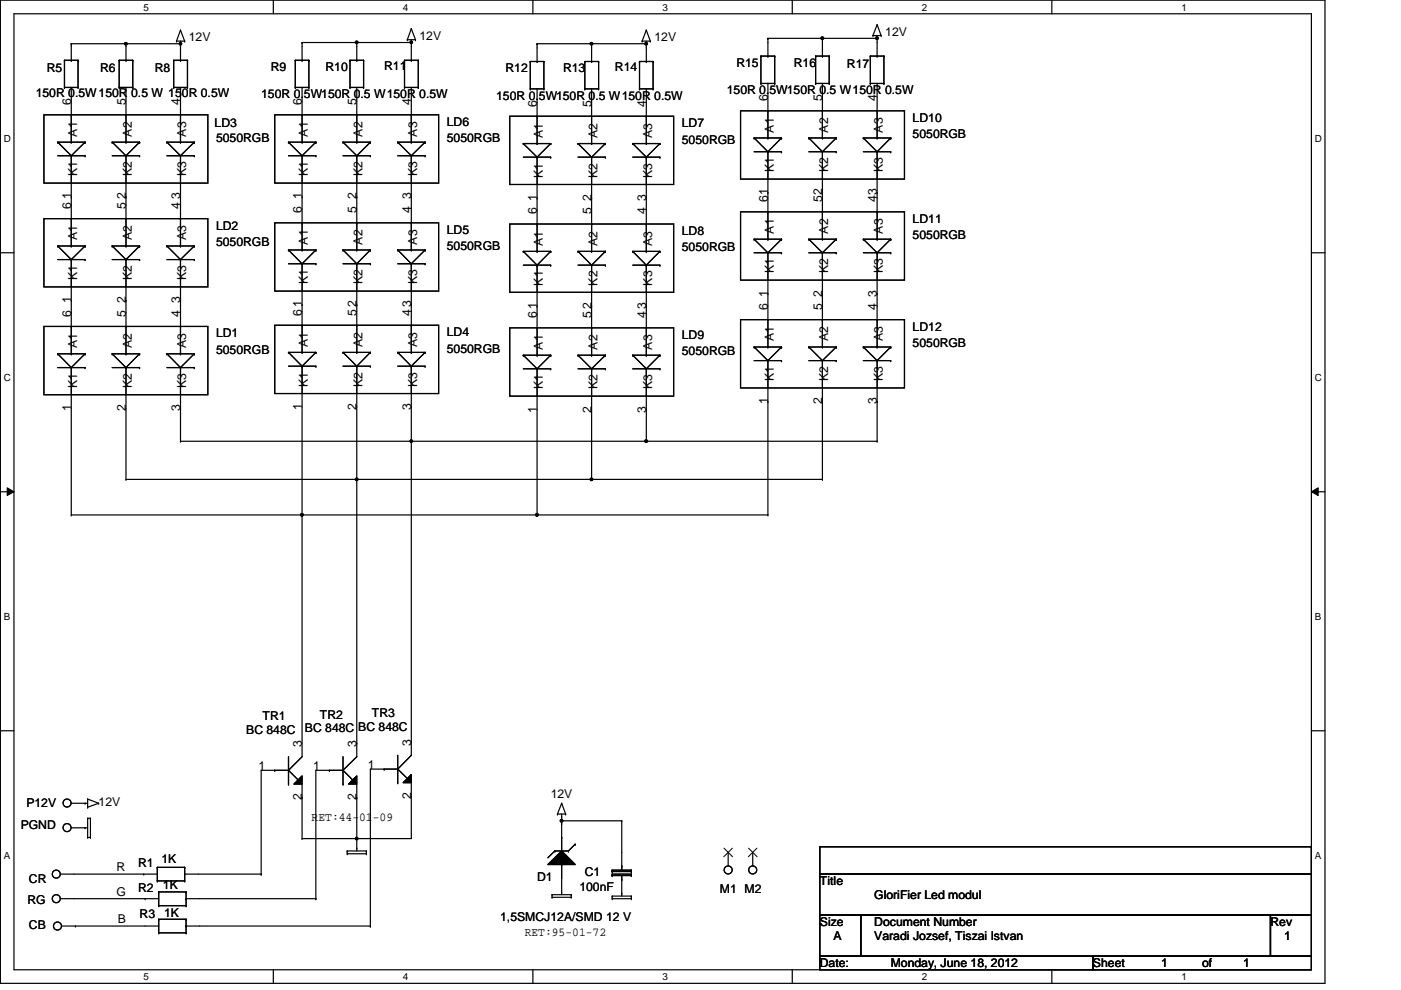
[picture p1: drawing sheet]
<svg xmlns="http://www.w3.org/2000/svg" width="297mm" height="210mm" viewBox="0 0 297 210" stroke-linecap="round" stroke-linejoin="round" font-family="sans-serif">
<path d="M.1 0h280.8v208.5h-280.8zM3 2.9h275v202.7h-275z" fill="none" stroke="#000" stroke-width=".25"/>
<g fill="#fff">
<path d="M30.4 .3h1.2v2.4h-1.2z"/>
<path d="M30.4 205.9h1.2v2.3h-1.2z"/>
</g>
<path d="M58 0v2.9M58 205.6v2.9" fill="none" stroke="#000" stroke-width=".25"/>
<g fill="#fff">
<path d="M85.4 .3h1.2v2.4h-1.2z"/>
<path d="M85.4 205.9h1.2v2.3h-1.2z"/>
</g>
<path d="M113 0v2.9M113 205.6v2.9" fill="none" stroke="#000" stroke-width=".25"/>
<g fill="#fff">
<path d="M140.5 .3h1.1v2.4h-1.1z"/>
<path d="M140.5 205.9h1.1v2.3h-1.1z"/>
</g>
<path d="M168 0v2.9M168 205.6v2.9" fill="none" stroke="#000" stroke-width=".25"/>
<g fill="#fff">
<path d="M195.4 .3h1.2v2.4h-1.2z"/>
<path d="M195.4 205.9h1.2v2.3h-1.2z"/>
</g>
<path d="M223 0v2.9M223 205.6v2.9" fill="none" stroke="#000" stroke-width=".25"/>
<g fill="#fff">
<path d="M250.5 .3h1.1v2.4h-1.1z"/>
<path d="M250.5 205.9h1.1v2.3h-1.1z"/>
<path d="M.8 28.2h1.5v2.4h-1.5z"/>
<path d="M278.8 28.2h1.4v2.4h-1.4z"/>
<path d="M.8 78.9h1.5v2.3h-1.5z"/>
<path d="M278.8 78.9h1.4v2.3h-1.4z"/>
</g>
<path d="M.1 53.6h2.9M278 53.6h2.9" fill="none" stroke="#000" stroke-width=".25"/>
<g fill="#fff">
<path d="M.8 129.6h1.4v2.3h-1.4z"/>
<path d="M278.8 129.6h1.3v2.3h-1.3z"/>
</g>
<path d="M.1 104.3h2.9M278 104.3h2.9" fill="none" stroke="#000" stroke-width=".25"/>
<path d="M1.5 103.4l1.5 .9-1.5 .8zM278 104.3l1.5-.9v1.7z" fill="#000"/>
<path d="M1.5 103.4l1.5 .9-1.5 .8zM278 104.3l1.5-.9v1.7z" fill="none" stroke="#000" stroke-width=".21"/>
<g fill="#fff">
<path d="M.8 180.3h1.4v2.3h-1.4z"/>
<path d="M278.8 180.3h1.3v2.3h-1.3z"/>
</g>
<g fill="none" stroke="#000" stroke-width=".25">
<path d="M13.7 12.8h.1M13.7 18.5h.1M13.7 12.8h2.8M13.7 18.5h2.8M13.7 12.8v5.7M15.1 9.3h.1M15.1 12.8h.1M15.1 9.3v3.5M15.1 18.5v11.6M15.1 9.3h23.2M16.5 18.5h.1M16.5 12.8h.1"/>
<path d="M16.5 12.8v5.7M25.3 12.8h.1M25.3 18.5h.1M25.3 12.8h2.8M25.3 18.5h2.8M25.3 12.8v5.7M26.7 9.3h.1M26.7 12.8h.1M26.7 9.3v3.5M26.7 18.5v11.6M28.1 18.5h.1M28.1 12.8h.1"/>
<path d="M28.1 12.8v5.7M36.8 18.5h.1M36.8 12.8h.1M36.8 12.8h2.9M36.8 18.5h2.9M36.8 12.8v5.7M37.4 8.7h.1M37.4 8.7h1.8M38.3 9.3h.1M38.3 6.4h.1M38.3 12.8h.1M38.3 8.7v4.1"/>
<path d="M38.3 18.5v11.6M38.3 6.4l.9 2.3M38.3 6.4l-.9 2.3M39.2 8.7h.1M39.7 12.8h.1M39.7 18.5h.1M39.7 12.8v5.7M62.6 12.8h.1M62.6 18.5h.1M62.6 12.8h2.9M62.6 12.8v5.7M62.6 18.5h2.9"/>
<path d="M64 9h.1M64 12.8h.1M64 9v3.8M64 18.5v11.6M64 9h23.2M65.5 18.5h.1M65.5 12.8h.1M65.5 12.8v5.7M74.2 12.8h.1M74.2 18.5h.1M74.2 12.8h2.9M74.2 18.5h2.9"/>
<path d="M74.2 12.8v5.7M75.6 9h.1M75.6 12.8h.1M75.6 9v3.8M75.6 18.5v11.6M77.1 18.5h.1M77.1 12.8h.1M77.1 12.8v5.7M85.8 18.5h.1M85.8 12.8h.1M85.8 12.8h2.9M85.8 18.5h2.9"/>
<path d="M85.8 12.8v5.7M86.4 8.4h.1M86.4 8.4h1.7M87.2 9h.1M87.2 6.1h.1M87.2 12.8h.1M87.2 8.4v4.4M87.2 18.5v11.6M87.2 6.1l.9 2.3M87.2 6.1l-.8 2.3M88.1 8.4h.1M88.7 12.8h.1"/>
<path d="M88.7 18.5h.1M88.7 12.8v5.7M112.4 13h.1M112.4 18.8h.1M112.4 13h2.9M112.4 18.8h2.9M112.4 13v5.8M113.9 9.3h.1M113.9 13h.1M113.9 9.3v3.7M113.9 18.8v11.6M113.9 9.3h23.1"/>
<path d="M115.3 18.8h.1M115.3 13h.1M115.3 13v5.8M124 13h.1M124 18.8h.1M124 13h2.9M124 13v5.8M124 18.8h2.9M125.4 9.3h.1M125.4 13h.1M125.4 9.3v3.7M125.4 18.8v11.6"/>
<path d="M126.9 18.8h.1M126.9 13h.1M126.9 13v5.8M135.6 18.8h.1M135.6 13h.1M135.6 13h2.9M135.6 18.8h2.9M135.6 13v5.8M136.1 8.7h.1M136.1 8.7h1.8M137 9.3h.1M137 6.4h.1"/>
<path d="M137 13h.1M137 8.7v4.3M137 18.8v11.6M137 6.4l.9 2.3M137 6.4l-.9 2.3M137.9 8.7h.1M138.5 13h.1M138.5 18.8h.1M138.5 13v5.8M161.3 11.9h.1M161.3 17.7h.1M161.3 11.9h2.9"/>
<path d="M161.3 11.9v5.8M161.3 17.7h2.9M162.8 8.1h.1M162.8 11.9h.1M162.8 8.1v3.8M162.8 17.7v11.6M162.8 8.1h23.2M164.2 17.7h.1M164.2 11.9h.1M164.2 11.9v5.8M172.9 11.9h.1M172.9 17.7h.1"/>
<path d="M172.9 11.9h2.9M172.9 17.7h2.9M172.9 11.9v5.8M174.4 8.1h.1M174.4 11.9h.1M174.4 8.1v3.8M174.4 17.7v11.6M175.8 17.7h.1M175.8 11.9h.1M175.8 11.9v5.8M184.5 17.7h.1M184.5 11.9h.1"/>
<path d="M184.5 11.9h2.9M184.5 17.7h2.9M184.5 11.9v5.8M185.1 7.5h.1M185.1 7.5h1.7M186 8.1h.1M186 5.2h.1M186 11.9h.1M186 7.5v4.4M186 17.7v11.6M186 5.2l.8 2.3M186 5.2l-.9 2.3"/>
<path d="M186.8 7.5h.1M187.4 11.9h.1M187.4 17.7h.1M187.4 11.9v5.8M9.3 24.3h34.8v14.5h-34.8zM12.2 30.1h.1M12.2 30.1l2.9 2.9M12.2 30.1h5.8M12.2 33h5.8M15.1 33h.1M15.1 30.1h.1M15.1 24.3h.1"/>
<path d="M15.1 33v19.2M18 30.1h.1M18 33h.1M18 30.1l-2.9 2.9M23.8 30.1h.1M23.8 30.1h5.8M23.8 33h5.8M23.8 30.1l2.9 2.9M26.7 24.3h.1M26.7 33h.1M26.7 30.1h.1M26.7 33v19.2"/>
<path d="M29.6 30.1h.1M29.6 33h.1M29.6 30.1l-2.9 2.9M35.4 30.1h.1M35.4 30.1h5.8M35.4 33h5.8M35.4 30.1l2.9 2.9M38.3 24.3h.1M38.3 33h.1M38.3 30.1h.1M38.3 33v19.2M41.2 33h.1"/>
<path d="M41.2 30.1h.1M41.2 30.1l-2.9 2.9M58.2 24.3h34.8v14.5h-34.8zM61.2 30.1h.1M61.2 30.1h5.8M61.2 33h5.8M61.2 30.1l2.8 2.9M64 33h.1M64 30.1h.1M64 24.3h.1M64 33v20M67 30.1h.1"/>
<path d="M67 33h.1M67 30.1l-3 2.9M72.7 30.1h.1M72.7 30.1h5.8M72.7 33h5.8M72.7 30.1l2.9 2.9M75.6 24.3h.1M75.6 33h.1M75.6 30.1h.1M75.6 33v20M78.5 30.1h.1M78.5 33h.1"/>
<path d="M78.5 30.1l-2.9 2.9M84.3 30.1h.1M84.3 30.1h5.8M84.3 33h5.8M84.3 30.1l2.9 2.9M87.2 24.3h.1M87.2 33h.1M87.2 30.1h.1M87.2 33v20M90.1 33h.1M90.1 30.1h.1M90.1 30.1l-2.9 2.9"/>
<path d="M108.1 24.6h34.7v14.5h-34.7zM111 30.4h.1M111 30.4l2.9 2.9M111 30.4h5.8M111 33.3h5.8M113.9 33.3h.1M113.9 30.4h.1M113.9 24.6h.1M113.9 33.3v20M116.8 30.4h.1M116.8 33.3h.1M116.8 30.4l-2.9 2.9"/>
<path d="M122.6 30.4h.1M122.6 30.4h5.8M122.6 33.3h5.8M122.6 30.4l2.8 2.9M125.4 24.6h.1M125.4 33.3h.1M125.4 30.4h.1M125.4 33.3v20M128.4 30.4h.1M128.4 33.3h.1M128.4 30.4l-3 2.9M134.2 30.4h.1"/>
<path d="M134.2 30.4h5.7M134.2 33.3h5.7M134.2 30.4l2.8 2.9M137 24.6h.1M137 33.3h.1M137 30.4h.1M137 33.3v20M139.9 33.3h.1M139.9 30.4h.1M139.9 30.4l-2.9 2.9M157 23.5h34.8v14.5h-34.8zM159.9 29.3h.1"/>
<path d="M159.9 29.3l2.9 2.9M159.9 29.3h5.8M159.9 32.2h5.8M162.8 32.2h.1M162.8 29.3h.1M162.8 23.5h.1M162.8 32.2v18.5M165.7 29.3h.1M165.7 32.2h.1M165.7 29.3l-2.9 2.9M171.5 29.3h.1M171.5 29.3h5.8"/>
<path d="M171.5 32.2h5.8M171.5 29.3l2.9 2.9M174.4 23.5h.1M174.4 32.2h.1M174.4 29.3h.1M174.4 32.2v18.5M177.3 29.3h.1M177.3 32.2h.1M177.3 29.3l-2.9 2.9M183 29.3h.1M183 29.3h5.8M183 32.2h5.8"/>
<path d="M183 29.3l3 2.9M186 23.5h.1M186 32.2h.1M186 29.3h.1M186 32.2v18.5M188.8 32.2h.1M188.8 29.3h.1M188.8 29.3l-2.8 2.9M9.3 46.4h34.8v14.4h-34.8zM12.2 52.2h.1M12.2 52.2l2.9 2.8M12.2 52.2h5.8"/>
<path d="M12.2 55h5.8M15.1 41.7h.1M15.1 55h.1M15.1 52.2h.1M15.1 46.4h.1M15.1 55v20M18 52.2h.1M18 55h.1M18 52.2l-2.9 2.8M23.8 52.2h.1M23.8 52.2h5.8M23.8 55h5.8"/>
<path d="M23.8 52.2l2.9 2.8M26.7 41.7h.1M26.7 46.4h.1M26.7 55h.1M26.7 52.2h.1M26.7 55v20M29.6 52.2h.1M29.6 55h.1M29.6 52.2l-2.9 2.8M35.4 52.2h.1M35.4 52.2h5.8M35.4 55h5.8"/>
<path d="M35.4 52.2l2.9 2.8M38.3 41.7h.1M38.3 46.4h.1M38.3 55h.1M38.3 52.2h.1M38.3 55v20M41.2 55h.1M41.2 52.2h.1M41.2 52.2l-2.9 2.8M58.2 47.2h34.8v14.5h-34.8zM61.2 53h.1M61.2 53l2.8 2.9"/>
<path d="M61.2 53h5.8M61.2 55.9h5.8M64 41.7h.1M64 55.9h.1M64 53h.1M64 47.2h.1M64 55.9v18.8M67 53h.1M67 55.9h.1M67 53l-3 2.9M72.7 53h.1M72.7 53h5.8"/>
<path d="M72.7 55.9h5.8M72.7 53l2.9 2.9M75.6 41.7h.1M75.6 47.2h.1M75.6 55.9h.1M75.6 53h.1M75.6 55.9v18.8M78.5 53h.1M78.5 55.9h.1M78.5 53l-2.9 2.9M84.3 53h.1M84.3 53h5.8"/>
<path d="M84.3 55.9h5.8M84.3 53l2.9 2.9M87.2 41.7h.1M87.2 47.2h.1M87.2 55.9h.1M87.2 53h.1M87.2 55.9v18.8M90.1 55.9h.1M90.1 53h.1M90.1 53l-2.9 2.9M108.1 47.5h34.7v14.5h-34.7zM111 53.3h.1"/>
<path d="M111 53.3l2.9 2.9M111 53.3h5.8M111 56.2h5.8M113.9 42h.1M113.9 56.2h.1M113.9 53.3h.1M113.9 47.5h.1M113.9 56.2v19.1M116.8 53.3h.1M116.8 56.2h.1M116.8 53.3l-2.9 2.9M122.6 53.3h.1"/>
<path d="M122.6 53.3h5.8M122.6 56.2h5.8M122.6 53.3l2.8 2.9M125.4 42h.1M125.4 47.5h.1M125.4 56.2h.1M125.4 53.3h.1M125.4 56.2v19.1M128.4 53.3h.1M128.4 56.2h.1M128.4 53.3l-3 2.9M134.2 53.3h.1"/>
<path d="M134.2 53.3h5.7M134.2 56.2h5.7M134.2 53.3l2.8 2.9M137 42h.1M137 47.5h.1M137 56.2h.1M137 53.3h.1M137 56.2v19.1M139.9 56.2h.1M139.9 53.3h.1M139.9 53.3l-2.9 2.9M157 44.9h34.8v14.5h-34.8z"/>
<path d="M159.9 50.7h.1M159.9 50.7l2.9 2.9M159.9 50.7h5.8M159.9 53.6h5.8M162.8 40.9h.1M162.8 53.6h.1M162.8 50.7h.1M162.8 44.9h.1M162.8 53.6v20M165.7 50.7h.1M165.7 53.6h.1M165.7 50.7l-2.9 2.9"/>
<path d="M171.5 50.7h.1M171.5 50.7h5.8M171.5 53.6h5.8M171.5 50.7l2.9 2.9M174.4 40.9h.1M174.4 44.9h.1M174.4 53.6h.1M174.4 50.7h.1M174.4 53.6v20M177.3 50.7h.1M177.3 53.6h.1M177.3 50.7l-2.9 2.9"/>
<path d="M183 50.7h.1M183 50.7h5.8M183 53.6h5.8M183 50.7l3 2.9M186 40.9h.1M186 44.9h.1M186 53.6h.1M186 50.7h.1M186 53.6v20M188.8 53.6h.1M188.8 50.7h.1M188.8 50.7l-2.8 2.9"/>
<path d="M9.3 69.2h34.8v14.5h-34.8zM12.2 75h.1M12.2 75l2.9 2.9M12.2 75h5.8M12.2 77.9h5.8M15.1 63.7h.1M15.1 77.9h.1M15.1 75h.1M15.1 69.2h.1M15.1 77.9v31.3M18 75h.1M18 77.9h.1"/>
<path d="M18 75l-2.9 2.9M23.8 75h.1M23.8 75h5.8M23.8 77.9h5.8M23.8 75l2.9 2.9M26.7 63.7h.1M26.7 69.2h.1M26.7 77.9h.1M26.7 75h.1M26.7 77.9v23.7M29.6 75h.1M29.6 77.9h.1"/>
<path d="M29.6 75l-2.9 2.9M35.4 75h.1M35.4 75h5.8M35.4 77.9h5.8M35.4 75l2.9 2.9M38.3 63.7h.1M38.3 69.2h.1M38.3 77.9h.1M38.3 75h.1M38.3 77.9v15.7M41.2 77.9h.1M41.2 75h.1"/>
<path d="M41.2 75l-2.9 2.9M58.2 69h34.8v14.4h-34.8zM61.2 74.7h.1M61.2 74.7l2.8 2.9M61.2 74.7h5.8M61.2 77.6h5.8M64 64.6h.1M64 77.6h.1M64 74.7h.1M64 69h.1M64 77.6v82.8l-2.8 2.9M67 74.7h.1"/>
<path d="M67 77.6h.1M67 74.7l-3 2.9M72.7 74.7h.1M72.7 74.7h5.8M72.7 77.6h5.8M72.7 74.7l2.9 2.9M75.6 64.6h.1M75.6 69h.1M75.6 77.6h.1M75.6 74.7h.1M75.6 77.6v82.8l-2.9 2.9M78.5 74.7h.1"/>
<path d="M78.5 77.6h.1M78.5 74.7l-2.9 2.9M84.3 74.7h.1M84.3 74.7h5.8M84.3 77.6h5.8M84.3 74.7l2.9 2.9M87.2 64.6h.1M87.2 69h.1M87.2 77.6h.1M87.2 74.7h.1M87.2 77.6v82.5l-2.9 3M90.1 77.6h.1"/>
<path d="M90.1 74.7h.1M90.1 74.7l-2.9 2.9M108.1 69.5h34.7v14.5h-34.7zM111 75.3h.1M111 75.3l2.9 2.9M111 75.3h5.8M111 78.2h5.8M113.9 64.9h.1M113.9 78.2h.1M113.9 75.3h.1M113.9 69.5h.1M113.9 78.2v31"/>
<path d="M116.8 75.3h.1M116.8 78.2h.1M116.8 75.3l-2.9 2.9M122.6 75.3h.1M122.6 75.3h5.8M122.6 78.2h5.8M122.6 75.3l2.8 2.9M125.4 64.9h.1M125.4 69.5h.1M125.4 78.2h.1M125.4 75.3h.1M125.4 78.2v23.4"/>
<path d="M128.4 75.3h.1M128.4 78.2h.1M128.4 75.3l-3 2.9M134.2 75.3h.1M134.2 75.3h5.7M134.2 78.2h5.7M134.2 75.3l2.8 2.9M137 64.9h.1M137 69.5h.1M137 78.2h.1M137 75.3h.1M137 78.2v15.4"/>
<path d="M139.9 78.2h.1M139.9 75.3h.1M139.9 75.3l-2.9 2.9M157 67.8h34.8v14.5h-34.8zM159.9 73.6h.1M159.9 73.6l2.9 2.9M159.9 73.6h5.8M159.9 76.5h5.8M162.8 62.3h.1M162.8 76.5h.1M162.8 73.6h.1M162.8 67.8h.1"/>
<path d="M162.8 76.5v32.7M165.7 73.6h.1M165.7 76.5h.1M165.7 73.6l-2.9 2.9M171.5 73.6h.1M171.5 73.6h5.8M171.5 76.5h5.8M171.5 73.6l2.9 2.9M174.4 62.3h.1M174.4 67.8h.1M174.4 76.5h.1M174.4 73.6h.1"/>
<path d="M174.4 76.5v25.1M177.3 73.6h.1M177.3 76.5h.1M177.3 73.6l-2.9 2.9M183 73.6h.1M183 73.6h5.8M183 76.5h5.8M183 73.6l3 2.9M186 62.3h.1M186 67.8h.1M186 76.5h.1M186 73.6h.1"/>
<path d="M186 76.5v17.1M188.8 76.5h.1M188.8 73.6h.1M188.8 73.6l-2.8 2.9M38.3 93.6h.1M38.3 93.6h147.7M87.2 93.6h.1M137 93.6h.1M162.8 85.2h.1M174.4 85.2h.1M186 85.2h.1M186 93.6h.1"/>
<path d="M15.1 109.2h.1M15.1 109.2h147.7M26.7 101.6h.1M26.7 101.6h147.7M64 109.2h.1M75.6 101.6h.1M113.9 109.2h.1M125.4 101.6h.1M162.8 109.2h.1M174.4 101.6h.1M.1 154.9h2.9M75.6 157.6h.1"/>
<path d="M87.2 157.3h.1M278 154.9h2.9M15.1 175.5h3.5M15.1 170.3h3.5M18 175.5h.1M18 170.3h.1M18.6 177.5h.1M18.6 173.5h.1M18.6 171.2h.1M18.6 169.4h.1M18.6 177.5h.6M18.6 169.4v1.8"/>
<path d="M18.6 173.5v4M18.6 173.5h.6M18.6 169.4l2.3 .9M19.2 173.5h.1M19.2 177.5h.1M19.2 173.5v4M20.9 170.3h.1M20.9 170.3l-2.3 .9M58.2 163.3h.1M61.2 163.3h.1M61.2 166.2h.1M61.2 163.3h-5.8v22"/>
<path d="M61.2 163.3l2 2.1M61.2 160.4v5.8M63.2 165.4l.8-.9v1.7h-1.7zM63.2 165.4h.1M64 169.1h.1M64 177.8h.1M64 166.2v11.6M69.8 163.3h.1M72.7 163.3h.1M72.7 166.2h.1M72.7 163.3h-5.7v27.2M72.7 163.3l2.1 2.1"/>
<path d="M72.7 160.4v5.8M74.8 165.4l.8-.9v1.7h-1.7zM74.8 165.4h.1M75.6 177.8h.1M75.6 169.1h.1M75.6 179.8h.1M75.6 166.2v14.2M81.4 163.1h.1M84.3 163.1h.1M84.3 165.9h.1M84.3 163.1h-5.8v33.2M84.3 163.1l2.1 2"/>
<path d="M84.3 160.1v5.8M86.4 165.1h.1M87.2 164.2v1.7h-1.7zM87.2 168.8h.1M87.2 165.9v11.9h-23.2M118.2 172.6h.1M118.2 172.6h1.7M119.1 174h.1M119.1 174.6h.1M119.1 173.2h.1M119.1 170.3h.1M119.1 177.5h.1"/>
<path d="M119.1 172.6v7.8M119.1 174h12.7M119.1 170.3l-.9 2.3M119.1 170.3l.8 2.3M119.9 172.6h.1M122 179h.1M122 179l-1.5 1.4M131.8 174h.1M131.8 174v10.5M173.8 179.5h104.2v5.8h-104.2zM12.8 185.3h20.6M12.8 190.5h20.9"/>
<path d="M13.1 196.3h20.6M16 196.3h.1M30.5 185.3h.1M30.8 190.5h.1M33.4 186.8h.1M33.4 183.9h.1M33.4 186.8h5.8M33.4 183.9v2.9M33.4 183.9h5.8M33.7 192h.1M33.7 189.1h.1M33.7 197.8h.1"/>
<path d="M33.7 194.9h.1M33.7 192h5.8M33.7 189.1v2.9M33.7 194.9v2.9M33.7 189.1h5.8M33.7 197.8h5.8M33.7 194.9h5.8M39.2 186.8h.1M39.2 183.9h.1M39.2 185.3h.1M39.2 185.3h16.2M39.2 183.9v2.9"/>
<path d="M39.5 192h.1M39.5 189.1h.1M39.5 190.5h.1M39.5 197.8h.1M39.5 194.9h.1M39.5 196.3h.1M39.5 190.5h27.5M39.5 196.3h39M39.5 189.1v2.9M39.5 194.9v2.9M55.4 185.3h.1M67 190.5h.1"/>
<path d="M73.6 180.4h.1M73.6 181h.1M73.6 180.4v.6M73.6 180.4h4.1M73.6 181h4.1M77.7 180.4h.1M77.7 181h.1M77.7 180.4v.6M78.5 196.3h.1M116.2 183.3l2.9-2.9 2.9 2.9zM117 189.7h.1M117 190.2h.1"/>
<path d="M117 189.7v.5M117 189.7h4.1M117 190.2h4.1M117.6 180.4h.1M117.6 180.4h2.9M117.6 180.4l-1.4 1.5M119.1 189.1h.1M119.1 183.3h.1M119.1 183.3v6.4M120.5 180.4h.1M121.1 189.7h.1M121.1 190.2h.1"/>
<path d="M121.1 189.7v.5M129.8 190h.1M129.8 190.5h.1M129.8 184.5h.1M129.8 184.8h.1M129.8 185.6h.1M129.8 185.3h.1M129.8 185.3h4.1M129.8 190.5h4.1M129.8 184.5v.3M129.8 185.3v.3M129.8 190v.5"/>
<path d="M129.8 190h4.1M129.8 184.5h4.1M129.8 184.8h4.1M129.8 185.6h4.1M131.8 189.4h.1M131.8 183.6h.1M131.8 186.5h.1M131.8 185.6v4.4M133.9 190h.1M133.9 190.5h.1M133.9 184.5h.1M133.9 184.8h.1"/>
<path d="M133.9 185.6h.1M133.9 185.3h.1M133.9 184.5v.3M133.9 185.3v.3M133.9 190v.5M154.4 180.7v2.9M159.6 180.7v2.9M173.8 185.3h104.2v8.7h-104.2zM173.8 194h8.7v8.7h-8.7zM182.5 194h86.9v8.7h-86.9zM269.4 194h8.6v8.7h-8.6zM173.8 202.7h57.9v2.9h-57.9z"/>
<path d="M231.7 202.7h46.3v2.9h-46.3z"/>
<circle cx="26.7" cy="9.3" r=".27"/>
<circle cx="38.3" cy="9.3" r=".26"/>
<circle cx="75.6" cy="9" r=".27"/>
<circle cx="87.2" cy="9" r=".26"/>
<circle cx="125.4" cy="9.3" r=".27"/>
<circle cx="137" cy="9.3" r=".27"/>
<circle cx="174.3" cy="8.1" r=".29"/>
<circle cx="185.9" cy="8.1" r=".29"/>
<circle cx="87.2" cy="93.5" r=".27"/>
<circle cx="137" cy="93.5" r=".29"/>
<circle cx="64" cy="109.2" r=".29"/>
<circle cx="75.6" cy="101.6" r=".27"/>
<circle cx="113.8" cy="109.2" r=".29"/>
<circle cx="125.4" cy="101.6" r=".27"/>
<circle cx="14.2" cy="170.3" r=".85"/>
<circle cx="14.2" cy="175.5" r=".85"/>
<circle cx="75.6" cy="177.8" r=".27"/>
<circle cx="119.1" cy="174" r=".27"/>
<circle cx="11.9" cy="190.5" r=".85"/>
<circle cx="11.9" cy="185.3" r=".85"/>
<circle cx="12.2" cy="196.3" r=".85"/>
<circle cx="154.4" cy="184.4" r=".85"/>
<circle cx="159.6" cy="184.4" r=".85"/>
</g>
<g fill="#000">
<path d="M116.2 183.3l2.9-2.9 2.9 2.9z"/>
<path d="M63.2 165.4l.8-.9v1.7h-1.7z" fill-rule="evenodd"/>
<path d="M63.2 165.4l.8-.9v1.7h-1.7z" fill-rule="evenodd"/>
<path d="M74.8 165.4l.8-.9v1.7h-1.7z" fill-rule="evenodd"/>
<path d="M74.8 165.4l.8-.9v1.7h-1.7z" fill-rule="evenodd"/>
<path d="M87.2 164.2v1.7h-1.7z" fill-rule="evenodd"/>
<path d="M87.2 164.2v1.7h-1.7z" fill-rule="evenodd"/>
<circle cx="26.7" cy="9.3" r=".27"/>
<circle cx="38.3" cy="9.3" r=".26"/>
<circle cx="75.6" cy="9" r=".27"/>
<circle cx="87.2" cy="9" r=".26"/>
<circle cx="125.4" cy="9.3" r=".27"/>
<circle cx="137" cy="9.3" r=".27"/>
<circle cx="174.3" cy="8.1" r=".29"/>
<circle cx="185.9" cy="8.1" r=".29"/>
<circle cx="87.2" cy="93.5" r=".27"/>
<circle cx="137" cy="93.5" r=".29"/>
<circle cx="64" cy="109.2" r=".29"/>
<circle cx="75.6" cy="101.6" r=".27"/>
<circle cx="113.8" cy="109.2" r=".29"/>
<circle cx="125.4" cy="101.6" r=".27"/>
<circle cx="75.6" cy="177.8" r=".27"/>
<circle cx="119.1" cy="174" r=".27"/>
</g>
<path d="M153.5 179.8l1.8 1.9M155.3 179.8l-1.8 1.9M158.7 179.8l1.8 1.9M160.5 179.8l-1.8 1.9" fill="none" stroke="#000" stroke-width=".21"/>
<g font-size="2.6">
<text x="40" y="8.7">12V</text>
<text x="88.9" y="8.4">12V</text>
<text x="138.8" y="8.7">12V</text>
<text x="187.7" y="7.6">12V</text>
<text x="9.9" y="15.4">R5</text>
<text x="21.2" y="15.4">R6</text>
<text x="32.8" y="15.4">R8</text>
<text x="57.4" y="15.1">R9</text>
<text x="69" y="15.1">R10</text>
<text x="81.4" y="14.8">R11</text>
<text x="107.2" y="15.4">R12</text>
<text x="119.4" y="15.4">R13</text>
<text x="130.4" y="15.1">R14</text>
<text x="156.1" y="14.2">R15</text>
<text x="168.3" y="14.2">R16</text>
<text x="179.6" y="14.5">R17</text>
<text x="7.6" y="20.6">150R 0.5W150R 0.5 W 150R 0.5W</text>
<text x="15.1" y="22.3" transform="rotate(-90 15.1 22.3)">6</text>
<text x="26.7" y="22.3" transform="rotate(-90 26.7 22.3)">5</text>
<text x="38.2" y="22.3" transform="rotate(-90 38.2 22.3)">4</text>
<text x="55.4" y="20.9">150R 0.5W150R 0.5 W150R 0.5W</text>
<text x="64" y="22.3" transform="rotate(-90 64 22.3)">6</text>
<text x="75.6" y="22.3" transform="rotate(-90 75.6 22.3)">5</text>
<text x="87.2" y="22.3" transform="rotate(-90 87.2 22.3)">4</text>
<text x="105.2" y="21.2">150R 0.5W150R 0.5 W150R 0.5W</text>
<text x="113.8" y="22.6" transform="rotate(-90 113.8 22.6)">6</text>
<text x="125.4" y="22.6" transform="rotate(-90 125.4 22.6)">5</text>
<text x="137" y="22.6" transform="rotate(-90 137 22.6)">4</text>
<text x="154.1" y="20">150R 0.5W150R 0.5 W150R 0.5W</text>
<text x="162.8" y="21.5" transform="rotate(-90 162.8 21.5)">6</text>
<text x="174.3" y="21.5" transform="rotate(-90 174.3 21.5)">5</text>
<text x="185.9" y="21.5" transform="rotate(-90 185.9 21.5)">4</text>
<text x="16.3" y="29" transform="rotate(-90 16.3 29)">A1</text>
<text x="27.9" y="29" transform="rotate(-90 27.9 29)">A2</text>
<text x="39.5" y="29" transform="rotate(-90 39.5 29)">A3</text>
<text x="45.5" y="27">LD3</text>
<text x="65.3" y="29" transform="rotate(-90 65.3 29)">A1</text>
<text x="76.9" y="29" transform="rotate(-90 76.9 29)">A2</text>
<text x="88.4" y="29" transform="rotate(-90 88.4 29)">A3</text>
<text x="94.7" y="26.7">LD6</text>
<text x="115.1" y="29.3" transform="rotate(-90 115.1 29.3)">A1</text>
<text x="126.7" y="29.3" transform="rotate(-90 126.7 29.3)">A2</text>
<text x="138.3" y="29.3" transform="rotate(-90 138.3 29.3)">A3</text>
<text x="144.6" y="27">LD7</text>
<text x="164" y="28.1" transform="rotate(-90 164 28.1)">A1</text>
<text x="175.6" y="28.1" transform="rotate(-90 175.6 28.1)">A2</text>
<text x="187.2" y="28.1" transform="rotate(-90 187.2 28.1)">A3</text>
<text x="193.5" y="25.8">LD10</text>
<text x="193.5" y="29.3">5050RGB</text>
<text x="45.8" y="30.1">5050RGB</text>
<text x="94.7" y="30.1">5050RGB</text>
<text x="144.6" y="30.4">5050RGB</text>
<text x="16.3" y="37.4" transform="rotate(-90 16.3 37.4)">K1</text>
<text x="27.9" y="37.4" transform="rotate(-90 27.9 37.4)">K2</text>
<text x="39.5" y="37.4" transform="rotate(-90 39.5 37.4)">K3</text>
<text x="65.3" y="37.4" transform="rotate(-90 65.3 37.4)">K1</text>
<text x="76.9" y="37.4" transform="rotate(-90 76.9 37.4)">K2</text>
<text x="88.4" y="37.4" transform="rotate(-90 88.4 37.4)">K3</text>
<text x="115.1" y="37.7" transform="rotate(-90 115.1 37.7)">K1</text>
<text x="126.7" y="37.7" transform="rotate(-90 126.7 37.7)">K2</text>
<text x="138.3" y="37.7" transform="rotate(-90 138.3 37.7)">K3</text>
<text x="164" y="36.5" transform="rotate(-90 164 36.5)">K1</text>
<text x="175.6" y="36.5" transform="rotate(-90 175.6 36.5)">K2</text>
<text x="187.2" y="36.5" transform="rotate(-90 187.2 36.5)">K3</text>
<text x="15.1" y="44.3" transform="rotate(-90 15.1 44.3)">6</text>
<text x="15.1" y="42.3" transform="rotate(-90 15.1 42.3)">1</text>
<text x="26.7" y="44.3" transform="rotate(-90 26.7 44.3)">5</text>
<text x="26.7" y="42.3" transform="rotate(-90 26.7 42.3)">2</text>
<text x="38.2" y="44.3" transform="rotate(-90 38.2 44.3)">4</text>
<text x="38.2" y="42.3" transform="rotate(-90 38.2 42.3)">3</text>
<text x="64" y="45.2" transform="rotate(-90 64 45.2)">6</text>
<text x="64" y="42.3" transform="rotate(-90 64 42.3)">1</text>
<text x="75.6" y="45.2" transform="rotate(-90 75.6 45.2)">5</text>
<text x="75.6" y="42.3" transform="rotate(-90 75.6 42.3)">2</text>
<text x="87.2" y="45.2" transform="rotate(-90 87.2 45.2)">4</text>
<text x="87.2" y="42.3" transform="rotate(-90 87.2 42.3)">3</text>
<text x="113.8" y="45.5" transform="rotate(-90 113.8 45.5)">6</text>
<text x="113.8" y="42.6" transform="rotate(-90 113.8 42.6)">1</text>
<text x="125.4" y="45.5" transform="rotate(-90 125.4 45.5)">5</text>
<text x="125.4" y="42.6" transform="rotate(-90 125.4 42.6)">2</text>
<text x="137" y="45.5" transform="rotate(-90 137 45.5)">4</text>
<text x="137" y="42.6" transform="rotate(-90 137 42.6)">3</text>
<text x="162.8" y="42.9" transform="rotate(-90 162.8 42.9)">61</text>
<text x="174.3" y="42.9" transform="rotate(-90 174.3 42.9)">52</text>
<text x="185.9" y="42.9" transform="rotate(-90 185.9 42.9)">43</text>
<text x="193.5" y="47.2">LD11</text>
<text x="16.3" y="51" transform="rotate(-90 16.3 51)">A1</text>
<text x="27.9" y="51" transform="rotate(-90 27.9 51)">A2</text>
<text x="39.5" y="51" transform="rotate(-90 39.5 51)">A3</text>
<text x="45.8" y="48.7">LD2</text>
<text x="45.8" y="52.2">5050RGB</text>
<text x="65.3" y="51.9" transform="rotate(-90 65.3 51.9)">A1</text>
<text x="76.9" y="51.9" transform="rotate(-90 76.9 51.9)">A2</text>
<text x="88.4" y="51.9" transform="rotate(-90 88.4 51.9)">A3</text>
<text x="94.7" y="49.6">LD5</text>
<text x="94.7" y="53">5050RGB</text>
<text x="115.1" y="52.1" transform="rotate(-90 115.1 52.1)">A1</text>
<text x="126.7" y="52.1" transform="rotate(-90 126.7 52.1)">A2</text>
<text x="138.3" y="52.1" transform="rotate(-90 138.3 52.1)">A3</text>
<text x="144.6" y="49.8">LD8</text>
<text x="144.6" y="53.3">5050RGB</text>
<text x="164" y="49.5" transform="rotate(-90 164 49.5)">A1</text>
<text x="175.6" y="49.5" transform="rotate(-90 175.6 49.5)">A2</text>
<text x="187.2" y="49.5" transform="rotate(-90 187.2 49.5)">A3</text>
<text x="193.5" y="50.7">5050RGB</text>
<text x="16.3" y="59.4" transform="rotate(-90 16.3 59.4)">K1</text>
<text x="27.9" y="59.4" transform="rotate(-90 27.9 59.4)">K2</text>
<text x="39.5" y="59.4" transform="rotate(-90 39.5 59.4)">K3</text>
<text x="164" y="58" transform="rotate(-90 164 58)">K1</text>
<text x="175.6" y="58" transform="rotate(-90 175.6 58)">K2</text>
<text x="187.2" y="58" transform="rotate(-90 187.2 58)">K3</text>
<text x="15.1" y="64.3" transform="rotate(-90 15.1 64.3)">1</text>
<text x="26.7" y="64.3" transform="rotate(-90 26.7 64.3)">2</text>
<text x="38.2" y="64.3" transform="rotate(-90 38.2 64.3)">3</text>
<text x="65.3" y="60.3" transform="rotate(-90 65.3 60.3)">K1</text>
<text x="76.9" y="60.3" transform="rotate(-90 76.9 60.3)">K2</text>
<text x="88.4" y="60.3" transform="rotate(-90 88.4 60.3)">K3</text>
<text x="113.8" y="65.4" transform="rotate(-90 113.8 65.4)">1</text>
<text x="115.1" y="60.5" transform="rotate(-90 115.1 60.5)">K1</text>
<text x="125.4" y="65.4" transform="rotate(-90 125.4 65.4)">2</text>
<text x="126.7" y="60.5" transform="rotate(-90 126.7 60.5)">K2</text>
<text x="137" y="65.4" transform="rotate(-90 137 65.4)">3</text>
<text x="138.3" y="60.5" transform="rotate(-90 138.3 60.5)">K3</text>
<text x="162.8" y="65.7" transform="rotate(-90 162.8 65.7)">6</text>
<text x="162.8" y="62.9" transform="rotate(-90 162.8 62.9)">1</text>
<text x="174.3" y="65.7" transform="rotate(-90 174.3 65.7)">5</text>
<text x="174.3" y="62.9" transform="rotate(-90 174.3 62.9)">2</text>
<text x="185.9" y="65.7" transform="rotate(-90 185.9 65.7)">4</text>
<text x="185.9" y="62.9" transform="rotate(-90 185.9 62.9)">3</text>
<text x="15.1" y="67.2" transform="rotate(-90 15.1 67.2)">6</text>
<text x="26.7" y="67.2" transform="rotate(-90 26.7 67.2)">5</text>
<text x="38.2" y="67.2" transform="rotate(-90 38.2 67.2)">4</text>
<text x="45.8" y="71.5">LD1</text>
<text x="64" y="66.9" transform="rotate(-90 64 66.9)">61</text>
<text x="75.6" y="66.9" transform="rotate(-90 75.6 66.9)">52</text>
<text x="87.2" y="66.9" transform="rotate(-90 87.2 66.9)">43</text>
<text x="94.7" y="71.3">LD4</text>
<text x="113.8" y="67.5" transform="rotate(-90 113.8 67.5)">6</text>
<text x="125.4" y="67.5" transform="rotate(-90 125.4 67.5)">5</text>
<text x="137" y="67.5" transform="rotate(-90 137 67.5)">4</text>
<text x="144.6" y="71.8">LD9</text>
<text x="193.5" y="70.1">LD12</text>
<text x="16.3" y="73.8" transform="rotate(-90 16.3 73.8)">A1</text>
<text x="27.9" y="73.8" transform="rotate(-90 27.9 73.8)">A2</text>
<text x="39.5" y="73.8" transform="rotate(-90 39.5 73.8)">A3</text>
<text x="45.8" y="75">5050RGB</text>
<text x="65.3" y="73.6" transform="rotate(-90 65.3 73.6)">A1</text>
<text x="76.9" y="73.6" transform="rotate(-90 76.9 73.6)">A2</text>
<text x="88.4" y="73.6" transform="rotate(-90 88.4 73.6)">A3</text>
<text x="94.7" y="74.8">5050RGB</text>
<text x="115.1" y="74.1" transform="rotate(-90 115.1 74.1)">A1</text>
<text x="126.7" y="74.1" transform="rotate(-90 126.7 74.1)">A2</text>
<text x="138.3" y="74.1" transform="rotate(-90 138.3 74.1)">A3</text>
<text x="144.6" y="75.3">5050RGB</text>
<text x="164" y="72.4" transform="rotate(-90 164 72.4)">A1</text>
<text x="175.6" y="72.4" transform="rotate(-90 175.6 72.4)">A2</text>
<text x="187.2" y="72.4" transform="rotate(-90 187.2 72.4)">A3</text>
<text x="193.5" y="73.6">5050RGB</text>
<text x="16.3" y="82.3" transform="rotate(-90 16.3 82.3)">K1</text>
<text x="27.9" y="82.3" transform="rotate(-90 27.9 82.3)">K2</text>
<text x="39.5" y="82.3" transform="rotate(-90 39.5 82.3)">K3</text>
<text x="65.3" y="82" transform="rotate(-90 65.3 82)">K1</text>
<text x="76.9" y="82" transform="rotate(-90 76.9 82)">K2</text>
<text x="88.4" y="82" transform="rotate(-90 88.4 82)">K3</text>
<text x="115.1" y="82.5" transform="rotate(-90 115.1 82.5)">K1</text>
<text x="126.7" y="82.5" transform="rotate(-90 126.7 82.5)">K2</text>
<text x="138.3" y="82.5" transform="rotate(-90 138.3 82.5)">K3</text>
<text x="164" y="80.8" transform="rotate(-90 164 80.8)">K1</text>
<text x="175.6" y="80.8" transform="rotate(-90 175.6 80.8)">K2</text>
<text x="187.2" y="80.8" transform="rotate(-90 187.2 80.8)">K3</text>
<text x="15.1" y="87.2" transform="rotate(-90 15.1 87.2)">1</text>
<text x="26.7" y="87.2" transform="rotate(-90 26.7 87.2)">2</text>
<text x="38.2" y="87.2" transform="rotate(-90 38.2 87.2)">3</text>
<text x="64" y="86.9" transform="rotate(-90 64 86.9)">1</text>
<text x="75.6" y="86.9" transform="rotate(-90 75.6 86.9)">2</text>
<text x="87.2" y="86.9" transform="rotate(-90 87.2 86.9)">3</text>
<text x="113.8" y="87.5" transform="rotate(-90 113.8 87.5)">1</text>
<text x="125.4" y="87.5" transform="rotate(-90 125.4 87.5)">2</text>
<text x="137" y="87.5" transform="rotate(-90 137 87.5)">3</text>
<text x="162.8" y="85.7" transform="rotate(-90 162.8 85.7)">1</text>
<text x="174.3" y="85.7" transform="rotate(-90 174.3 85.7)">2</text>
<text x="185.9" y="85.7" transform="rotate(-90 185.9 85.7)">3</text>
<text x="52.2" y="155.5">BC 848C</text>
<text x="55.7" y="152.7">TR1</text>
<text x="64.6" y="155.2">BC 848C</text>
<text x="67.8" y="152.4">TR2</text>
<text x="75.9" y="154.9">BC 848C</text>
<text x="78.8" y="152.1">TR3</text>
<text x="64" y="158.4" transform="rotate(-90 64 158.4)">3</text>
<text x="75.6" y="158.4" transform="rotate(-90 75.6 158.4)">3</text>
<text x="87.2" y="158.1" transform="rotate(-90 87.2 158.1)">3</text>
<text x="54.8" y="163.3">1</text>
<text x="66.4" y="163.3">1</text>
<text x="78" y="163">1</text>
<text x="5.6" y="171.2">P12V</text>
<text x="20.9" y="170.9">12V</text>
<text x="64" y="169.7" transform="rotate(-90 64 169.7)">2</text>
<text x="75.6" y="169.7" transform="rotate(-90 75.6 169.7)">2</text>
<text x="87.2" y="169.4" transform="rotate(-90 87.2 169.4)">2</text>
<text x="116.8" y="169.1">12V</text>
<text x="4.4" y="175.8">PGND</text>
<text x="66.1" y="174.1">RET:44-01-09</text>
<text x="24.7" y="184.7">R</text>
<text x="29.3" y="183.9">R1</text>
<text x="34.2" y="183">1K</text>
<text x="124" y="185.6">C1</text>
<text x="5.8" y="191.7">RG</text>
<text x="6.1" y="187.1">CR</text>
<text x="24.7" y="189.9">G</text>
<text x="29.3" y="189.1">R2</text>
<text x="34.5" y="188.6">1K</text>
<text x="113.9" y="186.8">D1</text>
<text x="122.8" y="188.8">100nF</text>
<text x="152.7" y="189.4">M1 M2</text>
<text x="173.8" y="187.7">Title</text>
<text x="185.4" y="190.6">GloriFier Led modul</text>
<text x="6.1" y="196.9">CB</text>
<text x="25" y="195.7">B</text>
<text x="29.6" y="194.6">R3</text>
<text x="34.8" y="194.4">1K</text>
<text x="106" y="195.2">1,5SMCJ12A/SMD 12 V</text>
<text x="173.8" y="196.3">Size</text>
<text x="185.4" y="196.3">Document Number</text>
<text x="269.4" y="196.3">Rev</text>
<text x="111.2" y="198.4">RET:95-01-72</text>
<text x="176.7" y="199.3">A</text>
<text x="185.4" y="199.3">Varadi Jozsef, Tiszai Istvan</text>
<text x="272.2" y="199.3">1</text>
<text x="173.8" y="205.1">Date:</text>
<text x="188.8" y="205.1">Monday, June 18, 2012</text>
<text x="231.7" y="205.1">Sheet</text>
<text x="246.2" y="205.1">1</text>
<text x="254.9" y="205.1">of</text>
<text x="263.6" y="205.1">1</text>
</g>
<g font-size="2.1">
<text x="30.4" y="2.2">5</text>
<text x="85.4" y="2.2">4</text>
<text x="140.5" y="2.2">3</text>
<text x="195.4" y="2.2">2</text>
<text x="250.5" y="2.2">1</text>
<text x=".8" y="30.1">D</text>
<text x="278.8" y="30.1">D</text>
<text x=".8" y="80.8">C</text>
<text x="278.8" y="80.8">C</text>
<text x=".8" y="131.5">B</text>
<text x="278.8" y="131.5">B</text>
<text x=".8" y="182.2">A</text>
<text x="278.8" y="182.2">A</text>
<text x="30.4" y="207.8">5</text>
<text x="85.4" y="207.8">4</text>
<text x="140.5" y="207.8">3</text>
<text x="195.4" y="207.8">2</text>
<text x="250.5" y="207.8">1</text>
</g>
</svg>
